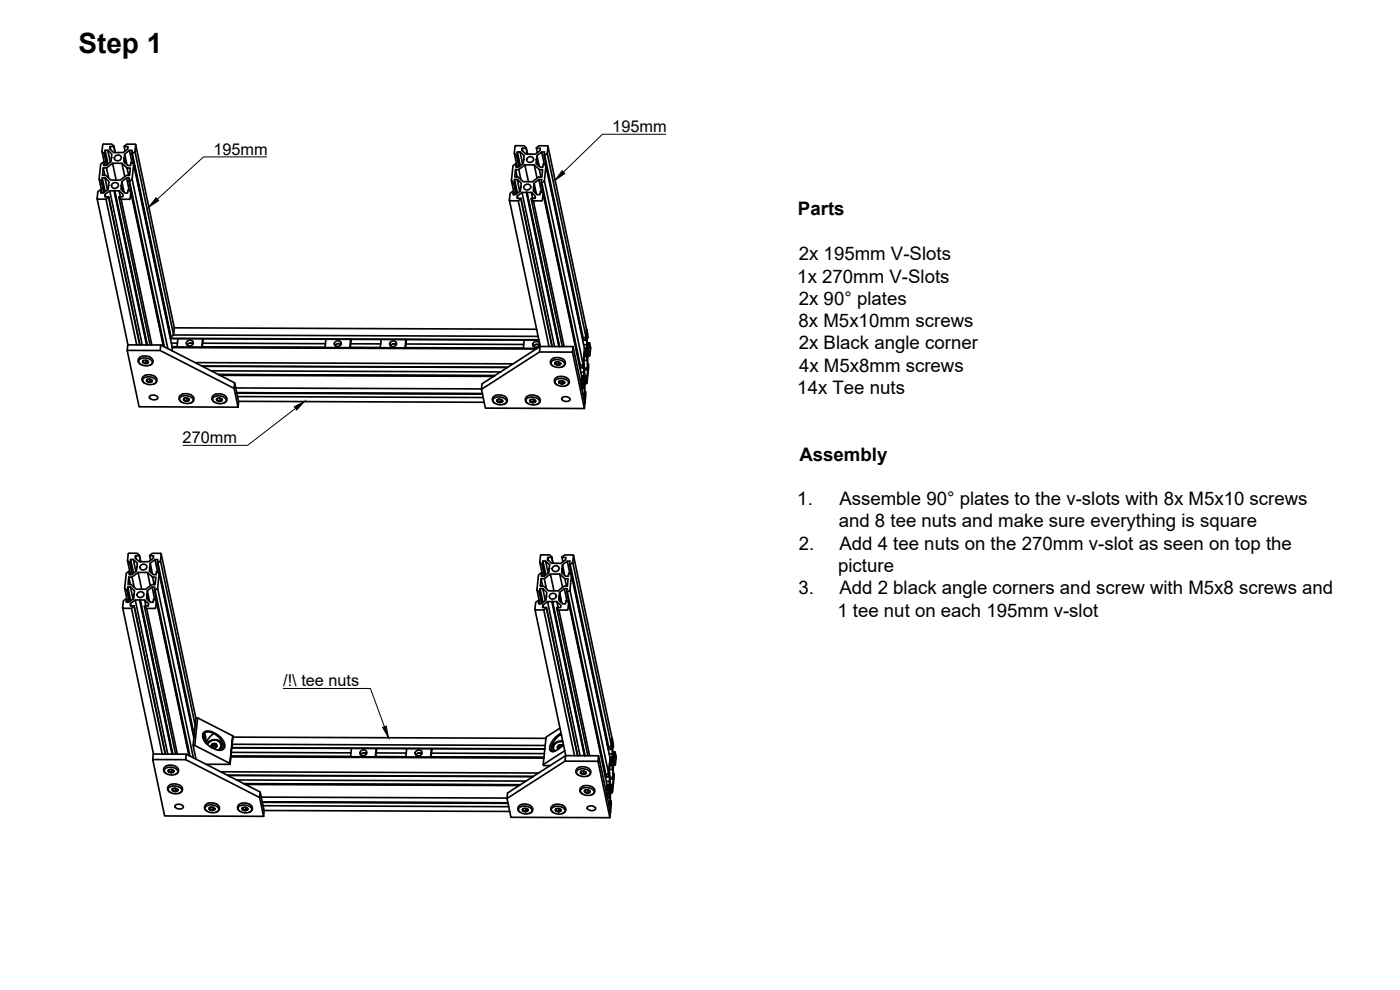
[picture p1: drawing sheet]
<svg xmlns="http://www.w3.org/2000/svg" width="420mm" height="297mm" viewBox="0 0 420 297" stroke-linecap="round" stroke-linejoin="round" font-family="sans-serif">
<!-- layer: Visible -->
<g fill="none" stroke="#000" stroke-width=".5">
<path d="M29.2 59.6l9.2 43.9M29.8 53.7l.8 4.2M30.3 56.9l.2 1M30.4 54.3l.7 3.5M30.6 54.3l.7 3.4M30.6 45.5l.9 4.1M30.7 53.4l.9 4.1M31 50.4l.5 2.2M31.2 48.7l.2 .9M31.3 46.1l.7 3.4M31.4 46.1l.7 3.3M31.5 53.4l.8 3.6"/>
<path d="M31.5 58.3l.1 .7M31.5 45.1l.9 4.1M31.8 59.8l9.2 43.7M32 50.4l.6 3M32.4 45.1l.7 3.6M32.6 55.5l-.1 1.3-1.5 1.1h-.8l.1-1-.9 .6-.3 2.1M32.6 55.5v.2M32.6 59l9.4 44.5M32.9 57.3l9.8 46.2M33 44l.2 .9M33.4 47.3l.1 .1M33.8 49l1.1 5"/>
<path d="M33.8 55a.97 .97 0 0 1 1.4-.1 .97 .97 0 0 1 .2 1.3 .97 .97 0 0 1-1.4 .2 .78 .78 0 0 1-.5-.6 .78 .78 0 0 1 .3-.8zM34.2 44l.3 1.8M34.2 43.8l.4 2M34.2 57.3l9.8 46.2M34.3 57.2l9.8 46.3M34.4 57.3l9.8 46.2M34.7 46.8a.97 .97 0 0 1 1.3-.2 .97 .97 0 0 1 .2 1.4 .97 .97 0 0 1-1.3 .2 .78 .78 0 0 1-.6-.7 .78 .78 0 0 1 .4-.7zM35.7 59.2l9.3 44.3M35.7 57.3l.4 1.7M36.3 59.8l9.3 43.7M36.4 55.6l.4 1.7M36.6 54.5l.6 3.2"/>
<path d="M36.6 49l.8 4M37.3 44l.2 1.3M37.3 47.5l.3 1.4M37.3 47.3l.4 1.7M37.4 46.2l.7 3.2M38 53.4l.8 3.7M38.1 50.4l-1.5-1.4h-2.8l-1.8 1.4h-1l-.2 2.2h.9l1.6 1.4h2.8l1.8-1.4h1l.2-2.2h-1l.5 2.2M38.7 54.4l10.5 49.6M38.8 45.1l.8 3.7M38.9 54.4l10.5 49.7M39.3 57.6l9.7 46.3M39.6 46.1l11.6 55h.1l-11.6-55"/>
<path d="M39.7 53.8l10.7 50.8M40.1 49.3l11.6 55M40.5 45.5l11.6 55-.8 .6M40.7 43.4l11.6 55M40.7 43.5l-.2 2-.9 .6 .1-1h-.9l-1.4 1.1-.2 1.2v1.2l1.2 1.1h.8l.1-1 .8 .6-.4 4.5-1 .6 .1-1h-.8l-1.4 1.1-.3 1.2v1.1l1.2 1.1h.8l.1-.9 .9 .6-.3 2.1-2.7 .1-.6-.8h1.2v-.6l-1.2-1.1-1.4-.1-1.4 .1-1.4 1-.1 .7h1.2l-.8 .8h-2.4l-.3-.3M40.7 43.5l-.2-.2h-2.4l-.8 .7h1.1v.7l-1.5 1.1-1.4 .1-1.4-.1-1.2-1.1 .1-.7h1.2l-.7-.8-2.6 .1-.3 2.2 .8 .6 .1-1h.9l1.2 1.1-.1 1.2-.2 1.1-1.4 1.1h-.8l.1-.9-1 .6-.4 4.4 .8 .6 .1-.9h.8l1.2 1.1-.1 1M154.1 54.8l-.6-.6 .9 4.2M154.3 58.4l-.3-1-.9 .6-.2 2.2 2.6 .1M154.3 54.8h-.2l.8 3.5M154.3 45.9l.7 .7 .7 3.4M154.4 53.8l-.1 1 .7 3.4M154.7 50.9l-.2 2.2h1l1.5 1.4h2.8l1.8-1.4h1l.2-2.2h-.9"/>
<path d="M155 46.6h.2l.7 3.3M155.1 50.1l-.2-1-.9 .6-.5 4.5M155.2 46.6l.1-1 .8 4.1M155.2 53.8h-.8l.9 4.2M155.2 58.8v.7h1.1l9.4 44.5M155.3 45.6h.8l.7 3.6M155.7 50.9h-1l.5 2.2M156.1 45.6l1.2 1.1-.1 1.2M156.3 56l.1-1.1-1.2-1.1 .8 3.6M156.3 59.7l-.8 .6 9.3 43.7M156.3 53.9l-.6-3 1.8-1.4 1.1 5M156.3 59.5l9.4 44.5"/>
<path d="M156.3 56.2l-.1 1.1-1.4 1.1h-.9l.1-1M156.7 57.7l-1.5 1.1 .2 .7M156.7 44.5h1.2l.4 1.7-.4-1.7M157.2 47.8l-.2 1.2-1.4 1.1h-.8l.1-1M157.5 49.5h2.8l.9 4M157.6 55.5a.97 .97 0 0 1 1.3-.1 .97 .97 0 0 1 .2 1.3 .97 .97 0 0 1-1.4 .2 .78 .78 0 0 1-.5-.6 .78 .78 0 0 1 .4-.8zM157.9 44.3l-.6-.6h-2.5l-.2 .2-.3 2 .9 4.2M158 57.7h-1.3l9.7 46.3M158.1 57.7l9.6 46.3M158.2 57.7l9.6 46.3M158.4 47.2a.97 .97 0 0 1 1.4-.1 .97 .97 0 0 1 .2 1.4 .97 .97 0 0 1-1.4 .2 .78 .78 0 0 1-.5-.7 .78 .78 0 0 1 .3-.8zM159.5 57.7h-1.3l9.7 46.3"/>
<path d="M159.9 59.5l-.4-1.8 1.2 1.1-.1 .7-1.2 .2M160.2 56.2l-.2 1.1 1.2 1.1h.9l.1-1 .8 .6 11.6 55M160.2 56l.3 1.7M160.3 55l1.4-1.1 .8 3.7M160.3 49.5l1.6 1.4 .4 2.2M160.5 57.8l-.3-1.8 .1-1 .7 3.1M161 44.5h1.2l-.1 .7-1.4 1.1-2.8-.1-1.2-1.1v-.6l.2 .9M161 48v-.2l.4 1.7M161 47.8l.1-1.1 .7 3.2M161.1 46.7l1.5-1.1 .8 3.7M161.3 45.8l-.3-1.5 .8-.6h2.4l.3 .3-.3 2M161.3 49.4l-.3-1.4-.1 1 1.2 1.1h.8l.1-.9 .8 .6"/>
<path d="M161.7 53.9h.8l-.1 1 11.6 55 1-.6 .4-4.5M162.4 54.9h.2l11.6 55M162.6 45.6h.8l-.1 1 11.6 55 .9-.6 .3-2M162.6 54.9l.8-.6 11.6 55M163 58l-.3 2.2-2.6 .1 9.2 43.7M163.3 46.6h.2l11.6 55M163.4 54.3l.4-4.5 11.6 55M163.5 46.6l.7-.6 11.6 55M164.5 43.9l11.6 55.1M152.9 60.1l9.2 43.9M160.1 60.3l-.7-.6 9.4 44.3M52.3 98.4l108.7 .4"/>
<path d="M52.3 98.4v.1M52.3 98.5l-.2 2 109.4 .4M176 98.8h.1M176.1 99l-.3 2M176.1 99l.3 1.3v1.1M38.2 105.1l.1-1.6h9.9l22.2 11.4 1.2 5.6-.2 1.7M38.2 105.1l9.9 .1 22.2 11.3 1.1 5.7-29.7-.1zM41.8 107.9a2.8 2.8 0 0 1 3.9 .7 1.71 1.71 0 0 1-2.4 1.1l-.9-.3a.96 .96 0 0 1-.6-1.5zM42.2 109.3l-.5-.5-.3-.6 .2-.5 .4-.5a2.92 2.92 0 0 1 3.2 .1l.6 .5 .1 .7-.3 .7-.7 .4M43 108.2l.9-.1 .6 .5a.94 .94 0 0 1-.9 .5 .94 .94 0 0 1-.8-.7zM43 108.8l.1-.6-.2 .1 .1 .5 .8 .3M43 113.5a2.8 2.8 0 0 1 3.9 .7 1.71 1.71 0 0 1-2.4 1.2l-.9-.3a.96 .96 0 0 1-.6-1.6z"/>
<path d="M43.4 115l-.5-.5-.3-.6 .2-.6 .4-.5a2.92 2.92 0 0 1 3.2 .1l.6 .6 .1 .7-.3 .6-.7 .4M43.8 108.1v1M44.1 113.9l1-.1 .6 .4a.94 .94 0 0 1-.9 .5 .94 .94 0 0 1-.8-.7zM44.2 113.8v.7M44.3 113.8l-.2 .2 .1 .5 .7 .2M44.3 108.3l.2 .5-.7 .3M45 113.7l.1 .1M45 113.8l-.1 .9M45.1 118.7a1.4 1.4 0 0 1 2.2 .8 1.65 1.65 0 0 1-2.5-.3zM45.5 114l.1 .5-.7 .2M48.2 103.5l-.1 1.7M50.8 100.1h.1"/>
<path d="M50.9 100.5h.1M51.1 101.5l110.6 .4M51.2 101.6l110.5 .4M51.4 102.9h1.9M51.7 104.3l-.1 .9M51.7 104.3l109.2 .4M53.1 104h-1.4l109.5 .5M53.4 101.6l-.3 2.5M54.1 119.2a2.8 2.8 0 0 1 3.9 .7 1.71 1.71 0 0 1-2.4 1.1l-.9-.3a.96 .96 0 0 1-.6-1.5zM55.2 119.6l1-.2 .6 .5a.94 .94 0 0 1-.9 .5 .94 .94 0 0 1-.8-.7zM55.3 119.5l-.1 .6M55.4 119.5l-.3 .1 .1 .5 .8 .3"/>
<path d="M56.1 119.4l-.1 1M56.3 102.3a.97 .97 0 0 1 1.4-.1 .97 .97 0 0 1 .1 1.3 .97 .97 0 0 1-1.3 .2 .78 .78 0 0 1-.6-.6 .78 .78 0 0 1 .4-.8zM56.6 119.6l.1 .5-.7 .3M56.8 103h.8M57.9 103.2a1.18 1.18 0 0 0-1.7 .3M58.6 108.8l95.4 .4M60.6 109.8l91.8 .4M60.7 104.1l36.9 .1M60.7 109.9l91.6 .4M60.8 101.7l-.2 2.4M60.8 101.6v.1M60.8 103l36.9 .1"/>
<path d="M60.8 101.6l.1 .6M60.9 102.2l-.2 1.9M63.4 111.3l86.8 .3M64 119.2a2.8 2.8 0 0 1 3.9 .8 1.71 1.71 0 0 1-2.4 1.1l-.9-.3a.96 .96 0 0 1-.6-1.6zM65.1 119.6l1-.1 .6 .4a.94 .94 0 0 1-.9 .5 .94 .94 0 0 1-.8-.7zM65.2 119.6l-.1 .6M65.3 119.5l-.3 .2 .1 .5 .8 .2M65.5 112.4l83 .3M65.6 112.4l82.8 .3M66 119.5h.1M66 112.6l82.1 .3M66 119.5l-.1 .9"/>
<path d="M66.5 119.7l.1 .5-.7 .2M70.4 114.9l-.1 1.6M70.7 116.4l73.8 .3M71 117.8l73.8 .3M71.1 118l73.7 .3M71.3 119l73.7 .3M97.8 101.8l-.2 2.5M97.8 101.8h.1M100.7 102.5a.97 .97 0 0 1 1.4-.2 .97 .97 0 0 1 .1 1.4 .97 .97 0 0 1-1.3 .2 .78 .78 0 0 1-.6-.7 .78 .78 0 0 1 .4-.7zM101.3 103.1h.7M102.4 103.3a1.18 1.18 0 0 0-1.8 .4M105 104.3l.2-2.5-.1 2.5"/>
<path d="M105.1 104.2l9 .1M105.2 103.2h9.1M114.4 101.9l-.3 2.4M114.4 101.9h.1M117.3 102.5a.97 .97 0 0 1 1.4-.1 .97 .97 0 0 1 .1 1.4 .97 .97 0 0 1-1.3 .2 .78 .78 0 0 1-.6-.7 .78 .78 0 0 1 .4-.8zM117.8 103.2h.8M118.9 103.4a1.18 1.18 0 0 0-1.7 .4M121.6 104.4l.2-2.5-.1 2.5M121.7 104.3l35.4 .1M121.8 103.2l35.4 .2M144.5 116.8l.2-1.6 17.4-11.2h9.9l3.5 16.9-.1 1.7M144.5 116.8l17.4-11.2h9.9l3.6 17-29.7-.1z"/>
<path d="M148.2 119.6a2.8 2.8 0 0 1 3.8 .7 1.71 1.71 0 0 1-2.3 1.1l-1-.3a.96 .96 0 0 1-.5-1.5zM149.3 119.9l.9-.1 .7 .5a.94 .94 0 0 1-1 .5 .94 .94 0 0 1-.8-.7zM149.3 119.9v.6M149.4 119.9l-.2 .1 .1 .5 .8 .2M150.1 119.8v.9M157.3 102.1l-.2 2.4M157.3 102v.1M158.1 119.6a2.8 2.8 0 0 1 3.8 .7 1.71 1.71 0 0 1-2.3 1.1l-1-.3a.96 .96 0 0 1-.5-1.5zM159.2 120l.9-.1 .7 .4a.94 .94 0 0 1-1 .5 .94 .94 0 0 1-.8-.7zM159.2 119.9v.6M159.3 119.9l-.2 .1 .1 .5 .8 .3M160.1 119.8l-.1 1"/>
<path d="M160.2 102.7a.97 .97 0 0 1 1.4-.1 .97 .97 0 0 1 .2 1.3 .97 .97 0 0 1-1.4 .2 .78 .78 0 0 1-.5-.6 .78 .78 0 0 1 .3-.8zM160.8 103.4h.7M161.9 103.6a1.18 1.18 0 0 0-1.8 .3M162.1 104l-.2 1.6M165.6 108.4a2.8 2.8 0 0 1 3.8 .7 1.71 1.71 0 0 1-2.3 1.1l-1-.3a.96 .96 0 0 1-.5-1.5zM166 109.8l-.6-.5-.2-.6 .1-.6 .5-.5a2.91 2.91 0 0 1 3.1 .1l.6 .6 .2 .7-.4 .7-.7 .4M166.7 108.7l.9-.1 .7 .5a.94 .94 0 0 1-1 .5 .94 .94 0 0 1-.8-.7zM166.8 108.7l-.1 .6M166.8 114a2.8 2.8 0 0 1 3.8 .7 1.71 1.71 0 0 1-2.3 1.1l-1-.3a.96 .96 0 0 1-.5-1.5zM166.8 108.6l-.2 .2 .1 .5 .8 .2M167.1 115.4l-.5-.4-.2-.6 .1-.6 .4-.5a2.92 2.92 0 0 1 3.2 .1l.6 .6 .1 .6-.3 .7-.7 .4M167.5 108.6h.1"/>
<path d="M167.6 108.6l-.1 .9M167.9 114.4l.9-.2 .7 .5a.94 .94 0 0 1-1 .5 .94 .94 0 0 1-.8-.7zM168 114.3l-.1 .6M168 114.3l-.2 .1 .1 .5 .8 .3M168.1 108.8l.1 .5-.7 .2M168.7 114.2v1M168.8 119.2a1.4 1.4 0 0 1 2.3 .8 1.65 1.65 0 0 1-2.5-.3zM169.3 114.4l.1 .5-.7 .3M172 104l-.2 1.6M173.7 108.9h.1M173.8 109.2h.1M174.4 115.1l.3 1.7 .1-.2a2.01 2.01 0 0 1 .2-1.8l.2 .7"/>
<path d="M174.4 115.1l-.1 .1M174.5 112.8l.3 .1v1.5l.2-.4h-.3M174.6 100.6h.1M174.6 113l-.2 2.1M174.6 101h.2M174.7 115.6h.5l.2 .8M174.7 115.5l.5 .1M174.7 112.8l-.1 .2M174.8 116.4h.6v1.8h-.4h.2l.2 .7v-.7M175 109.3v1h-1M175 110.3l-1 .1M175.1 109.8l.2 1.9h-1"/>
<path d="M175.1 113h-.3h.3l-.1 1M175.2 112.8v.1M175.2 118.4l.3 2.4M175.2 118.2l-.2 .2M175.2 109.8l-.1-.4-.1 1M175.3 111.7l-.1 1.1h-.7M175.4 107h.2l-.2-.6a24.1 24.1 0 0 0 .3 6.8l.4-.5M175.4 112.9l.1 1.3-.1 .8-.2-1.2zM175.4 104.6l.2 .1v1.4l.3-.3h-.4M175.4 104.8l-.4 4.5M175.6 107l.3-.5 .3 1.6h-.9M175.6 104.6l-.2 .2"/>
<path d="M175.7 114h.4l-.1-.5-.3 .4-.2 2.3 .1 2.4 .1-1h-.2M175.7 117.6l-.2 3.2M175.8 101l.1 1h-1M175.9 102l-1 .1M175.9 101.6l.1-.5-.1 1M176 115l-.4 .1M176 104.5l-.4 .2h.4l-.1 1.1M176.1 101.6v1.8h-.9M176.1 114l-.1 1h-.4M176.1 103.4l-.1 1.1h-.6M176.2 101.4h.2l-.1-.6-.1 2.5 .4 1.6 .2-.4M176.2 102.9h.7a6.5 6.5 0 0 1 .1 3.7l-.1 .2"/>
<path d="M176.2 108.1l.1 2.4h-.9M176.3 104.7l.1 1.2-.2 .8-.1-1.2zM176.3 110.5l.1 .5h-1M176.4 109.3h.2v1.1l-.6 4.7M176.4 111l-.2 2.3-.1-.6h-.5M176.6 105.7h.4l-.1-.4-.3 .3-.3 2.4 .2 2.3 .1-1M176.8 103.2l.1 .7h-.5M176.8 103.1l-.6 .1M176.9 106.7l-.4 .1M176.9 103.9l-.1 .6h-.3M176.9 102.9l-.7 .1M177 105.7l-.1 1h-.4"/>
<path d="M54.5 120.6l-.5-.4-.3-.6 .1-.6 .5-.5a2.93 2.93 0 0 1 3.2 .1l.6 .6 .1 .7-.3 .6-.7 .4M64.4 120.7l-.5-.5-.3-.6 .2-.6 .4-.5a2.91 2.91 0 0 1 3.2 .1l.5 .6 .2 .7-.3 .6-.7 .5M71.6 120.4l73.7 .3M148.5 121l-.5-.5-.2-.6 .1-.6 .4-.4a2.93 2.93 0 0 1 3.2 0l.6 .6 .1 .7-.3 .7-.7 .4M150.7 120l.1 .5-.7 .2M158.4 121.1l-.5-.5-.2-.6 .1-.6 .4-.5a2.91 2.91 0 0 1 3.2 .1l.6 .5 .1 .7-.3 .7-.7 .4M160.5 120l.2 .5-.7 .3M175.5 120.8h.1M37.4 176.5l.9 4.2M38 179.7l.2 1M38.1 177.1l.7 3.5M38.2 177.1l.7 3.4"/>
<path d="M38.3 168.2l.9 4.2M38.3 176.1l.9 4.2M38.6 166.1l2.6-.1 .6 .7h-1.1l-.1 .7 1.2 1.1 1.4 .1 1.4-.1 1.4-1.1 .1-.6h-1.2l.8-.8 2.6 .1-.1 2.2-1 .6 .1-1h-.8l-1.4 1.1-.2 1.2-.1 1.1 1.2 1.1h.8l.1-.9 .9 .6-.5 4.4-.9 .6 .1-.9-.9-.1-1.4 1.1-.2 1.2v1.2l1.2 1.1h.8l.1-1 .8 .6-.3 2.2h-2.6l-.6-.7h1.1l.1-.7-1.2-1.1-1.4-.1-1.4 .1-1.4 1.1-.1 .7h1.2l-.8 .7h-2.6l.1-2.2 1-.6-.1 1h.8l1.4-1.1 .2-1.2 .1-1.2-1.2-1.1h-.9l-.1 1-.8-.6 .5-4.5 .9-.6-.1 1h.8l1.5-1.1 .2-1.2v-1.1l-1.2-1.1h-.8l-.1 .9-.8-.6zM38.7 173.1l.4 2.3M38.8 171.4l.2 1M38.9 168.8l.8 3.5M39.1 168.8l.7 3.4M39.2 176.1l.7 3.6M39.2 167.9l.9 4.1M39.6 173.1l.7 3.1M40 167.9l.8 3.6M40.2 178.3l.1 .2"/>
<path d="M40.7 166.7l.1 1M41.1 170v.2M41.5 171.7l1 5.1M41.5 177.8a.97 .97 0 0 1 1.3-.2 .97 .97 0 0 1 .2 1.4 .97 .97 0 0 1-1.3 .2 .78 .78 0 0 1-.6-.6 .78 .78 0 0 1 .4-.8zM41.8 166.6l.4 1.9-.4-1.8M42 179.9l9.8 46.4M42.4 169.5a.97 .97 0 0 1 1.3-.1 .97 .97 0 0 1 .2 1.3 .97 .97 0 0 1-1.4 .2 .78 .78 0 0 1-.5-.6 .78 .78 0 0 1 .4-.8zM44.1 178.3l.4 1.7M44.2 177.2l.7 3.2M44.3 171.8l.8 4M44.9 166.8l.3 1.3M44.9 170.2l.4 1.5"/>
<path d="M45 170.1l.3 1.7M45.1 169l.6 3.2M45.6 176.1l.8 3.8M45.8 173.2l-1.5-1.4-2.8-.1-1.9 1.4h-.9l-.3 2.3h1l1.5 1.4h2.8l1.9-1.4h.9l.3-2.2h-1l.5 2.2M46.4 177.1l10.4 49.6M46.5 167.9l.8 3.7M46.5 177.1l10.5 49.7M47.2 168.9l11 52.2M47.3 176.5l10.7 50.9M47.4 168.9l10.9 51.6M47.8 172.1l10.4 49.3M48.2 168.3l10.4 49.3"/>
<path d="M48.4 166.2l10.4 49.4M161.8 177.6l-.7-.6 .9 4.1M162 177.6h-.2l.7 3.5M162 168.7l.7 .6 .7 3.5M162.1 176.6l-.1 1 .7 3.3M162.4 173.6l-.2 2.3h.9l1.6 1.4h2.8l1.8-1.4h1l.2-2.2h-1M162.7 169.3h.1l.7 3.4M162.8 172.9l-.2-1-1 .6-.5 4.5M162.8 169.3l.1-1 .9 4.2M162.9 176.6h-.8l.8 4.1M162.9 168.3h.8l.8 3.6M163.4 173.6h-1l.5 2.3"/>
<path d="M163.7 168.3l1.2 1.1v1.3M164 178.8l.1-1.1-1.2-1.1 .7 3.6M164 176.7l-.6-3.1 1.8-1.4 1 5.1M164 178.9l-.2 1.2-1.4 1.1-.8-.1 .1-.9M164.4 167.2h1.2l.3 1.8-.3-1.8M164.8 170.7l-.1 1.1-1.4 1.1h-.8l.1-1M164.8 170.5v.2M165.2 172.2h2.8l.8 4M165.2 178.3a.97 .97 0 0 1 1.4-.2 .97 .97 0 0 1 .2 1.4 .97 .97 0 0 1-1.4 .2 .78 .78 0 0 1-.5-.7 .78 .78 0 0 1 .3-.7zM165.6 167.1l-.7-.6h-2.4l-.3 .2-.2 2 .9 4.2M166.1 170a.97 .97 0 0 1 1.3-.1 .97 .97 0 0 1 .2 1.3 .97 .97 0 0 1-1.3 .2 .78 .78 0 0 1-.6-.6 .78 .78 0 0 1 .4-.8zM167.8 179l-.1 1.1 1.2 1.1h.8l.1-1 .9 .6 11.5 55"/>
<path d="M167.8 178.8l.3 1.7M167.9 177.7l1.5-1.1 .8 3.8M168 172.2l1.5 1.5 .5 2.2M168.7 167.2h1.1v.7l-1.5 1.1h-2.8l-1.2-1.1 .1-.7 .2 .9M168.7 170.7v-.2l.4 1.8M168.7 170.5l.1-1 .7 3.1M168.8 169.5l1.4-1.1 .8 3.7M168.9 168.6l-.2-1.5 .8-.6h2.4l.2 .2-.2 2.1M169 172.2l-.3-1.5-.1 1.1 1.2 1.1h.8l.1-1 .8 .6M169.4 176.6h.8l-.1 1 11.6 55 .9-.6 .5-4.5M170.1 177.6h.2l11.6 55M170.2 168.4h.9l-.2 .9 11.6 55.1 1-.6 .2-2.1"/>
<path d="M170.3 177.6l.7-.6 11.6 55M170.9 169.3l.2 .1 11.6 55M171 177l.5-4.5 11.6 55M171.1 169.4l.8-.6 11.6 55M172.1 166.7l11.6 55M36.8 182.4l9.3 43.8M39.2 181.1l.1 .7M39.5 182.5l9.2 43.8M40.3 181.9l9.3 44.4M40.3 181.8l9.3 44.5M40.6 180l9.7 46.3M41.9 180l9.7 46.3"/>
<path d="M42.1 180l9.8 46.3M43.3 181.9l9.4 44.4M43.4 180l.4 1.8M44 182.5l9.2 43.8M46.9 180.3l9.8 46.4M160.5 182.8l9.3 43.9M161.9 181.1l-.2-.9-.9 .6-.2 2.1 2.6 .1M162.9 181.6l-.1 .7h1.2l9.4 44.4M164 182.4l-.8 .6 9.2 43.7M164 182.3l9.3 44.4M164.3 180.5l-1.4 1.1 .1 .7M165.6 180.5h-1.3l9.8 46.2"/>
<path d="M165.7 180.4l9.7 46.3M165.8 180.5l9.7 46.2M167.1 180.5h-1.3l9.8 46.2M167.5 182.3l-.4-1.8 1.2 1.1v.7l-1.2 .1M167.7 183l-.6-.6 9.3 44.3M168.2 180.5l-.4-1.7 .1-1.1 .7 3.2M170.7 180.8l-.3 2.2h-2.7l9.3 43.8M59.3 215.4l-.9 8.3M64.4 220l1.6 1.1 1.2 1.5 .3 1.4-.7 1-1.5 .1-1.8-.8-1.4-1.1-1-1.3-.3-1.4 .7-1 1.3-.1 1.6 .6-.2 .1-1.5-.5-1 .1-.7 .6-.1 1M168.1 218.5l-4.2 2.7-.9 8.2 .1 .3h2M45.8 227.9l.2-1.7 9.9 .1 22.2 11.3 1.2 5.7-.2 1.6M45.8 227.9h9.9l22.2 11.4 1.2 5.6-29.7-.1z"/>
<path d="M49.5 230.7a2.8 2.8 0 0 1 3.9 .7 1.71 1.71 0 0 1-2.4 1.1l-1-.3a.96 .96 0 0 1-.5-1.5zM49.9 232.1l-.6-.5-.2-.6 .1-.6 .5-.5a2.92 2.92 0 0 1 3.2 .1l.5 .6 .2 .7-.3 .6-.7 .5M50.6 231l1-.1 .6 .5a.94 .94 0 0 1-.9 .5 .94 .94 0 0 1-.8-.7zM50.6 231.6l.1-.7-.2 .2 .1 .5 .8 .2M50.7 236.3a2.8 2.8 0 0 1 3.9 .7 1.71 1.71 0 0 1-2.4 1.1l-1-.3a.96 .96 0 0 1-.5-1.5zM51.1 237.7l-.6-.5-.2-.5 .1-.6 .5-.5a2.92 2.92 0 0 1 3.1 .1l.6 .5 .2 .8-.3 .6-.7 .4M51.4 230.9v.9M51.8 236.6l1-.1 .6 .5a.94 .94 0 0 1-.9 .5 .94 .94 0 0 1-.8-.7zM51.9 236.6l-.1 .6M51.9 236.6l-.2 .1 .1 .5 .8 .3M52 231.1l.1 .5-.7 .2M52.6 236.5h.1"/>
<path d="M52.7 236.5l-.1 1M53.2 236.7l.1 .5-.7 .3M55.9 226.3l-.2 1.6M58 223.7h.4l10.6 5.4M58.1 221.1h.1M61.2 220.1l.3 .2M61.2 222l.3-1.7 .2 2.5M61.3 222.3l.2-.8 .1 1.1M61.3 222h.2M61.4 221.7l.1 .3M61.4 221.5v.1M61.4 221.5h.1"/>
<path d="M61.5 222l-.1 .4M61.8 222.9l1.5-2.2a.95 .95 0 0 1 .9-.6 .95 .95 0 0 1 .9 .6l1.3 1.3 .6 1.5-.3 1.1-1 .5M61.8 229.3h7.2M62 223.1a2.91 2.91 0 0 1 5 .4M62.2 223.3l.5-.7 .8-.4 1-.2 .8 .2 .7 .5 .4 .7 .1 .9-.4 .7M62.3 223.4a2.16 2.16 0 0 1 2-1.3 2.16 2.16 0 0 1 2 1.4 1.75 1.75 0 0 1-.9 1.6M63.6 224.3a.8 .8 0 0 1 .5-1.2 .8 .8 0 0 1 .9 1l-.5 .3-.6 .1M63.7 224.4l-.3-.6 .5-.6h.8l.4 .6-.2 .4-.4 .2h-.8M63.9 223.2l.1 .6M64 223.8h.9l.1 .2M64 223.8l-.4 .5M64.7 223.2l.2 .6"/>
<path d="M66.2 231.6l95.4 .3M68.2 232.6l91.9 .3M68.4 232.7l91.5 .3M69.3 227.1l93.9 .4M69.3 226.9l93.9 .4M69.4 225.7l35.9 .2M69.6 224.4l93.9 .4M69.6 224.3l93.9 .4M69.7 223.3l93.9 .4M69.8 220.8l-.8 8.5zM69.8 220.8l-10.5-5.4h-.5l-.8 8.3 .8 4.1M69.9 221.2l93.9 .3"/>
<path d="M71 234l86.9 .4M73.2 235.1l83 .3M73.3 235.2l82.8 .3M73.7 235.4l82.1 .3M78.1 237.6l-.2 1.7M78.4 239.2l73.8 .3M105.5 224.6l-.3 2.4M108.4 225.2a.97 .97 0 0 1 1.3-.1 .97 .97 0 0 1 .2 1.4 .97 .97 0 0 1-1.3 .2 .78 .78 0 0 1-.6-.7 .78 .78 0 0 1 .4-.8zM108.9 225.9h.8M110 226.1a1.18 1.18 0 0 0-1.8 .4M112.6 227.1l.3-2.5-.1 2.5M112.9 225.9l9 .1"/>
<path d="M122.1 224.6l-.3 2.5M125 225.3a.97 .97 0 0 1 1.3-.1 .97 .97 0 0 1 .2 1.3 .97 .97 0 0 1-1.4 .2 .78 .78 0 0 1-.5-.6 .78 .78 0 0 1 .4-.8zM125.5 226h.8M126.6 226.2a1.18 1.18 0 0 0-1.8 .3M129.2 227.1l.3-2.4-.1 2.4M129.4 227.1l33.8 .1M129.5 226l33.9 .1M152.2 239.6l.1-1.7 17.4-11.2 9.9 .1 3.6 16.9-.2 1.6M152.2 239.6l17.4-11.2h9.9l3.5 16.9-29.7-.1zM166.5 225.4a1.92 1.92 0 0 1 .2-2.4 1.92 1.92 0 0 1 2.2-.5l-1.3 .1-1.1 .7-.5 1.1 .3 1M167.8 223.6l.1 .6M167.8 220.4l-1.2 .9-1 1.3-.6 1.4v1l.6 .5 .9-.1 1.4-.9 1.2-1.2"/>
<path d="M168.3 224.2h-.4l-.3 .5M168.4 220l-.6 .4 .3 .1 .3-.2M168.5 220.7a.94 .94 0 0 0-1.3 .5l-1 1.3-.7 1.4v1.1l.6 .5M168.7 223.6v.2M168.7 223.7v-.1h-.9l-.5 .6 .3 .5M168.8 223.6a.84 .84 0 0 0-1.1 0 .84 .84 0 0 0-.1 1.2M168.9 222.4a2.8 2.8 0 0 0-3.4 2.6M169.5 225.3l-6.5 4.1M169.7 226.7l-.1 1.7M173.2 231.1a2.8 2.8 0 0 1 3.9 .7 1.71 1.71 0 0 1-2.4 1.2l-.9-.3a.96 .96 0 0 1-.6-1.6zM173.6 232.6l-.5-.5-.3-.6 .2-.6 .4-.5a2.91 2.91 0 0 1 3.2 .1l.6 .6 .1 .7-.3 .6-.7 .5M174.3 231.5l1-.1 .6 .4a.94 .94 0 0 1-.9 .5 .94 .94 0 0 1-.8-.7z"/>
<path d="M174.4 231.4v.7M174.4 236.8a2.8 2.8 0 0 1 3.9 .7 1.71 1.71 0 0 1-2.4 1.1l-.9-.3a.96 .96 0 0 1-.6-1.5zM174.5 231.4l-.2 .2 .1 .5 .8 .2M174.8 238.2l-.5-.5-.3-.6 .1-.5 .5-.5a2.92 2.92 0 0 1 3.2 0l.6 .6 .1 .7-.3 .7-.7 .4M175.2 231.4v.9M175.5 237.1l1-.1 .6 .5a.94 .94 0 0 1-.9 .5 .94 .94 0 0 1-.8-.7zM175.5 237.7l.2-.6-.3 .1 .1 .5 .8 .2M175.7 231.6l.1 .5-.6 .2M176.4 237l-.1 .9M176.9 237.2l.1 .5-.7 .2M179.6 226.8l-.1 1.6M181.4 231.6h.1"/>
<path d="M181.5 232h.1M182 237.8l.3 1.8 .2-.2a2.01 2.01 0 0 1 .2-1.9l.2 .8M182 237.8v.1M182.2 235.6l.2 .1v1.5l.3-.4h-.4M182.2 223.4h.1M182.2 235.8l-.2 2M182.3 223.7h.1M182.4 238.4h.5l.1 .7M182.4 238.3l.5 .1M182.4 235.6l-.2 .2M182.4 235.7h.4M182.4 235.7h.4l-.1 1.1"/>
<path d="M182.5 239.1h.5l.1 1.9h-.5h.3l.1 .7 .1-.7M182.6 232l.1 1h-1M182.7 233l-1 .1M182.7 232.6l.2 1.9h-.9M182.8 235.5v.2M182.9 232.6l-.1-.5-.1 1M182.9 234.5l-.1 1h-.6M183 229.7h.2l-.1-.5a24.1 24.1 0 0 0 .3 6.7l.3-.4M183.1 235.7l.1 1.2-.2 .9-.1-1.3zM183.1 227.3l.2 .1v1.5l.2-.4h-.3M183.1 227.5l-.5 4.5M183.2 229.7l.4-.4 .3 1.6h-1"/>
<path d="M183.3 227.3l-.2 .2M183.4 236.8h.4l-.1-.5-.3 .4-.2 2.3 .1 2.3 .1-1h-.2M183.5 223.8v1h-1M183.5 224.8l-1 .1M183.6 224.3v-.4l-.1 1M183.7 227.5l-.2 1M183.7 237.8h-.4M183.7 227.3l-.4 .1M183.7 227.4l-.4 .1M183.7 221.6h.1M183.7 221.7h.1M183.7 221.7l-.2 2.1"/>
<path d="M183.7 224.3l.1 1.9h-1M183.8 221.7l.3 2.5M183.8 221.7h-.1M183.8 236.8l-.1 1h-.4M183.8 226.2l-.1 1.1h-.6M183.9 224.2h.2l-.2-.7v2.6l.3 1.6 .3-.4M183.9 225.6h.7a6.5 6.5 0 0 1 .1 3.8l-.2 .2M183.9 230.9l.1 2.3h-1M183.9 227.4l.1 1.3-.1 .8-.2-1.2zM184 233.2l.1 .6h-1.1M184 232.1h.3v1.1l-.6 4.6M184.1 233.8l-.3 2.2-.1-.5h-.4"/>
<path d="M184.2 228.5h.4l-.1-.5-.2 .4-.3 2.3 .2 2.4 .1-1M184.4 226l.2 .6h-.6M184.5 225.8l-.6 .2M184.5 229.5l-.4 .1M184.6 226.6l-.1 .7h-.3M184.6 225.6l-.7 .2M184.6 228.5l-.1 1h-.4M52.8 241.5a1.4 1.4 0 0 1 2.2 .8 1.65 1.65 0 0 1-2.5-.3zM61.8 242a2.8 2.8 0 0 1 3.9 .7 1.71 1.71 0 0 1-2.4 1.1l-1-.3a.96 .96 0 0 1-.5-1.5zM62.2 243.4l-.6-.5-.2-.6 .1-.6 .5-.4a2.93 2.93 0 0 1 3.1 0l.6 .6 .2 .7-.4 .7-.7 .4M62.9 242.3l.9-.1 .7 .5a.94 .94 0 0 1-1 .5 .94 .94 0 0 1-.8-.7zM63 242.3l-.1 .6"/>
<path d="M63 242.3l-.2 .1 .1 .5 .8 .2M63.7 242.2h.1M63.8 242.2l-.1 .9M64.3 242.4l.1 .5-.7 .2M71.7 242a2.8 2.8 0 0 1 3.9 .7 1.71 1.71 0 0 1-2.4 1.1l-1-.3a.96 .96 0 0 1-.5-1.5zM72.1 243.5l-.6-.5-.2-.6 .1-.7 .5-.4a2.91 2.91 0 0 1 3.1 .1l.6 .5 .2 .7-.3 .7-.8 .4M72.8 242.4l.9-.2 .7 .5a.94 .94 0 0 1-1 .5 .94 .94 0 0 1-.8-.7zM72.9 242.3l-.1 .6M72.9 242.3l-.2 .1 .1 .5 .8 .3M73.6 242.2v1M74.2 242.4l.1 .5-.7 .3M78.7 240.6l73.7 .3"/>
<path d="M78.7 240.7l73.8 .3M78.9 241.8l73.8 .2M79.3 243.2l73.7 .3M155.8 242.3a2.8 2.8 0 0 1 3.9 .7 1.71 1.71 0 0 1-2.4 1.2l-1-.3a.96 .96 0 0 1-.5-1.6zM156.2 243.8l-.6-.5-.2-.6 .1-.6 .5-.5a2.93 2.93 0 0 1 3.2 .1l.6 .6 .1 .7-.3 .6-.7 .5M156.9 242.7l1-.1 .6 .4a.94 .94 0 0 1-.9 .5 .94 .94 0 0 1-.8-.7zM156.9 243.3l.2-.7-.3 .2 .1 .5 .8 .2M157.8 242.6l-.1 .9M158.3 242.8l.1 .5-.7 .2M165.7 242.4a2.8 2.8 0 0 1 3.9 .7 1.71 1.71 0 0 1-2.4 1.1l-1-.3a.96 .96 0 0 1-.5-1.5zM166.1 243.8l-.6-.5-.2-.6 .1-.5 .5-.5a2.91 2.91 0 0 1 3.2 0l.5 .6 .2 .7-.3 .7-.7 .4M166.8 242.7l1-.1 .6 .5a.94 .94 0 0 1-.9 .5 .94 .94 0 0 1-.8-.7z"/>
<path d="M166.9 242.7l-.1 .6M167 242.7l-.3 .1 .1 .5 .8 .2M167.7 242.6l-.1 .9M168.2 242.8l.1 .5-.7 .2M176.5 242a1.4 1.4 0 0 1 2.2 .8 1.65 1.65 0 0 1-2.5-.3zM182.9 241l-.2 .1M183.2 243.6h.1M183.4 240.3l-.2 3.3-.3-2.5"/>
</g>
<!-- layer: Annotations -->
<path d="M168.7 51.2l.8 .9-2.9 2zM46.8 59.3l.8 .9-2.9 1.9zM88.3 122.1l3.2-1.7-2.5 2.6zM114.8 218.3l1.1-.4 .7 3.4z" fill="#000" stroke="#000" stroke-width=".3"/>
<path d="M80 47.1h-18.9l-13.9 12.7M199.8 40.3h-19l-11.7 11.3M88.7 122.5l-14.4 11.1h-19.4M85 206.6h26.2l4.2 11.5" fill="none" stroke="#000" stroke-width=".3"/>
<text font-size="8.4" x="23.5" y="16">Step 1</text>
<g font-size="5.6">
<text x="239.5" y="64.6">Parts</text>
<text x="239.7" y="78">2x 195mm V-Slots</text>
<text x="239.3" y="84.8">1x 270mm V-Slots</text>
<text x="239.7" y="91.5">2x 90° plates</text>
<text x="239.7" y="98.1">8x M5x10mm screws</text>
<text x="239.7" y="104.8">2x Black angle corner</text>
<text x="239.8" y="111.5">4x M5x8mm screws</text>
<text x="239.3" y="118.2">14x Tee nuts</text>
<text x="239.9" y="138.2">Assembly</text>
<text x="239.3" y="151.6">1.</text>
<text x="251.9" y="151.6">Assemble 90° plates to the v-slots with 8x M5x10 screws</text>
<text x="251.7" y="158.3">and 8 tee nuts and make sure everything is square</text>
<text x="239.7" y="165">2.</text>
<text x="251.9" y="165">Add 4 tee nuts on the 270mm v-slot as seen on top the</text>
<text x="251.5" y="171.6">picture</text>
<text x="239.7" y="178.3">3.</text>
<text x="251.9" y="178.3">Add 2 black angle corners and screw with M5x8 screws and</text>
<text x="251.3" y="185">1 tee nut on each 195mm v-slot</text>
</g>
<g font-size="4.9">
<text x="183.8" y="39.6">195mm</text>
<text x="64" y="46.4">195mm</text>
<text x="54.8" y="132.9">270mm</text>
<text x="85" y="205.9">/!\ tee nuts</text>
</g>
</svg>
